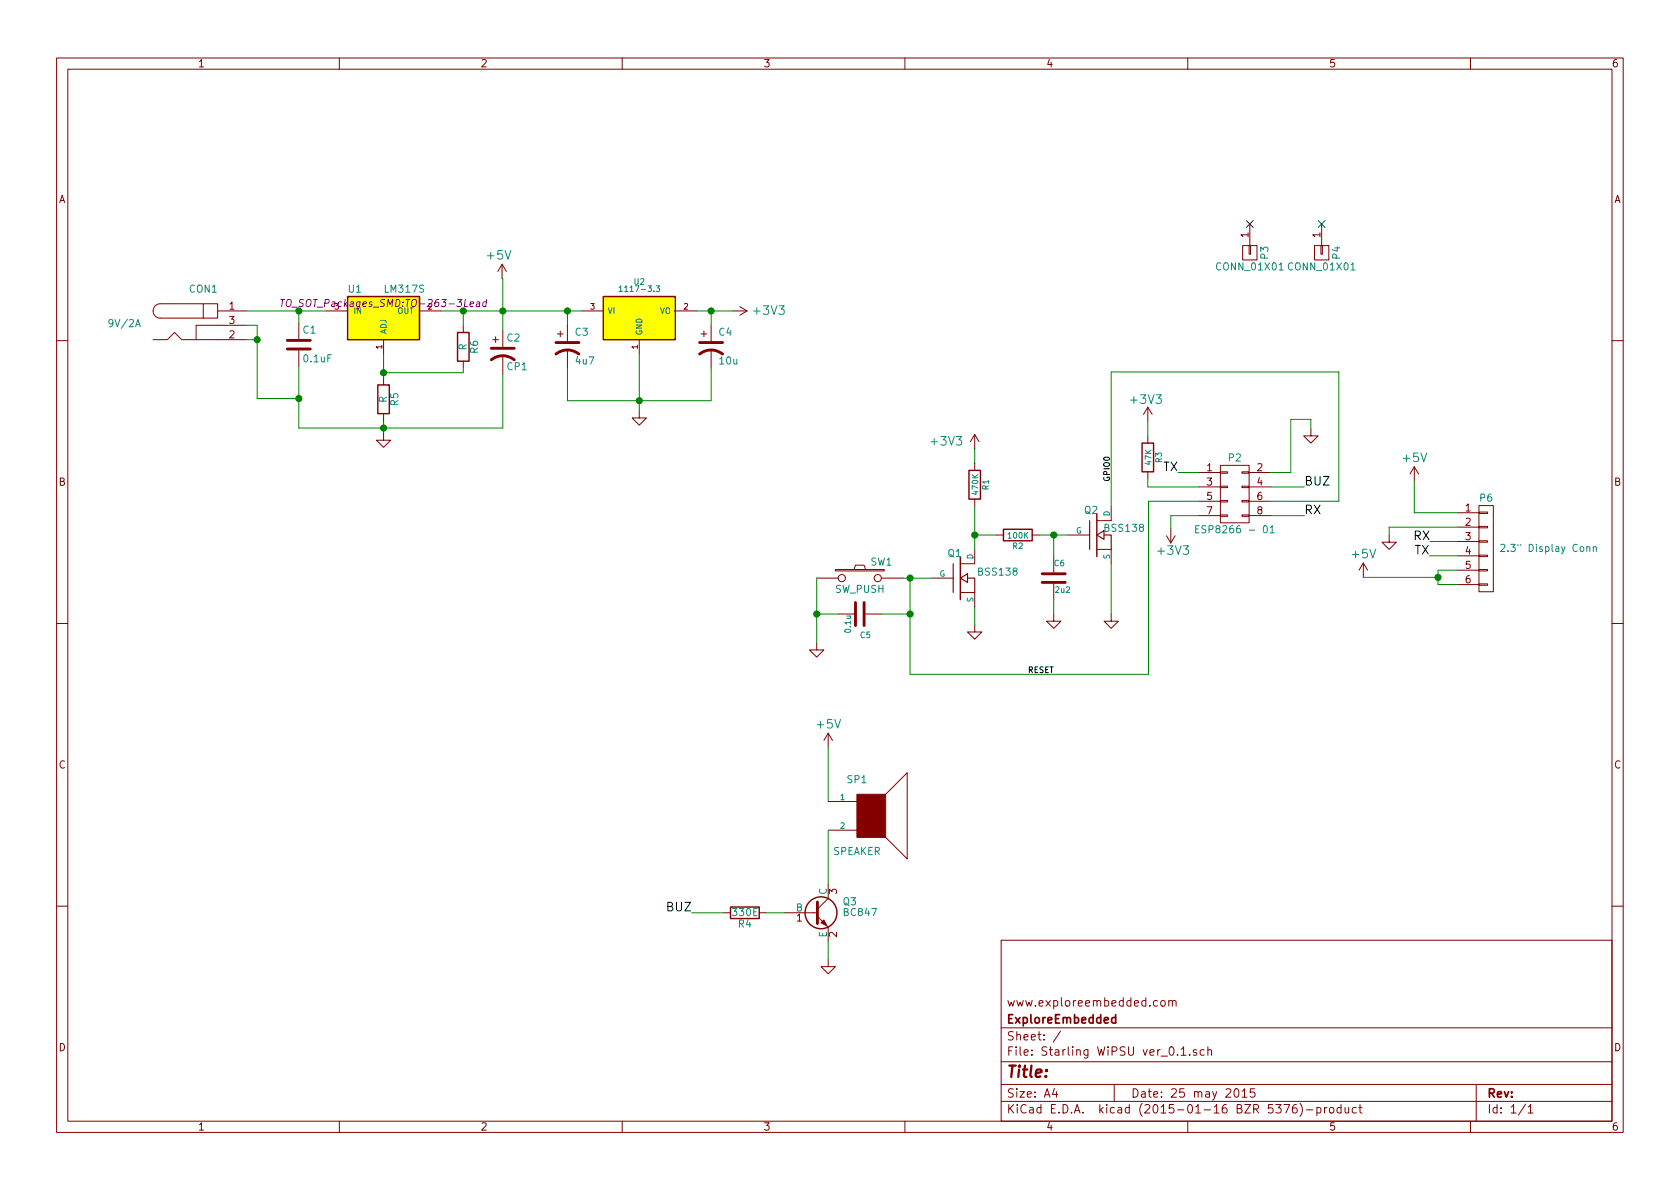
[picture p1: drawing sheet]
<svg xmlns="http://www.w3.org/2000/svg" width="297mm" height="210mm" viewBox="0 0 297 210" stroke-linecap="round" stroke-linejoin="round" font-family="sans-serif">
<g fill="none" stroke="#840000" stroke-width=".18">
<path d="M10 10.3h277v189.9h-277zM12 12.2h273v186.1h-273zM60 10.3v1.9M110 10.3v1.9M160 10.3v1.9M210 10.3v1.9M260 10.3v1.9M221 39.6v3.8M233.7 39.6v3.8M35.9 53.7h2.6v2.6h-2.6zM35.9 53.7h-7.6a1.27 1.27 0 0 0-1.2 1.3 1.27 1.27 0 0 0 1.2 1.3h7.6M38.5 55h5.1"/>
<path d="M43.6 57.5h-8.9v2.6M52.8 57.1v2.8M57.7 55h3.8M74.2 55h3.8M81.9 57.5v1.3M87.6 59.6v1M88.8 46.7l-.8 1.3M88.8 46.7v2.6M88.8 46.7l.7 1.3M88.9 58.5v2.8M98.6 59h1M99.1 58.5v1.1"/>
<path d="M100.3 57.5v2.8M102.9 55h3.8M119.4 55h3.8M124 59h1M124.5 58.5v1.1M125.7 57.5v2.8M129.5 55h2.6M130.8 54.2l1.3 .8M132.1 55l-1.3 .7M219.7 43.4h2.5v2.6h-2.5zM220.9 43.4h.2v1.6h-.2zM232.4 43.4h2.5v2.6h-2.5z"/>
<path d="M233.6 43.4h.2v1.6h-.2zM10 60.2h2M27.1 60.1h2.5l1.3-1.3 1.2 1.3h11.5M52.8 62v2.8M67.8 76.6v1.2h1.3l-1.3 1.3-1.3-1.3h1.3M67.8 60.1v2.5M67.8 66.8v1.3M67.8 73.1v1.3M81.9 63.9v1.2M87.1 60.1h1M88.9 62.9v3.3M100.3 61.8v3.3"/>
<path d="M113 72.6v1.3h1.3l-1.3 1.3-1.2-1.3h1.2M113 60.1v2.5M125.7 61.8v3.3M172.3 76.8v2.6M172.3 76.8l-.7 1.3M172.3 76.8l.8 1.3M202.9 72v2.5M202.9 77.1v1.3M202.9 72l-.7 1.3M202.9 72l.8 1.3M231.8 75.8v1.3h1.2l-1.2 1.3-1.3-1.3h1.3M285 60.2h2"/>
<path d="M172.3 81.9v1.3M172.3 88.3v1.2M172.3 97.1v2.6h-2.5M176.1 94.6h1.3M182.5 94.6h1.3M186.3 98.4v2.8M188.8 94.6h3.9M193.9 97.1h2.6v2.6M196.5 89.5v2.6h-2.6M202.9 83.4v1.3M206.2 94.7l.8 1.3M207 93.5v2.5"/>
<path d="M207.8 94.7l-.8 1.3M212 83.6h3.8M212 86.1h3.8M212 88.6h3.8M212 91.2h3.8M215.8 91.1h1.2v.2h-1.2zM215.8 88.5h1.2v.3h-1.2zM215.8 86h1.2v.2h-1.2zM215.8 83.4h1.2v.3h-1.2zM215.8 82.3h5.1v10.2h-5.1zM219.6 91.1h1.3v.2h-1.3zM219.6 88.5h1.3v.3h-1.3z"/>
<path d="M219.6 86h1.3v.2h-1.3zM219.6 83.4h1.3v.3h-1.3zM220.9 83.6h3.8M220.9 86.1h3.8M220.9 88.6h3.8M220.9 91.2h3.8M241 99.6l-.7 1.2M241 99.6v2.5M241 99.6l.8 1.2M245.6 94.6v1.3h1.3l-1.3 1.2-1.3-1.2h1.3M250.1 82.5l-.8 1.3M250.1 82.5v2.6"/>
<path d="M250.1 82.5l.7 1.3M257.7 90.7h3.8M257.7 93.2h3.8M257.7 95.8h3.8M257.7 98.3h3.8M261.5 98.2h1.5v.2h-1.5zM261.5 95.6h1.5v.3h-1.5zM261.5 93.1h1.5v.2h-1.5zM261.5 90.5h1.5v.3h-1.5zM261.5 89.4h2.5v15.2h-2.5zM10 110.3h2M144.4 113.7v1.2h1.3l-1.3 1.3-1.3-1.3h1.3"/>
<path d="M144.4 102.2h3.8M147.7 100.7h8.6v.3h-8.6zM148.2 108.6h2.8M151 100.7l.3-.8h1.5l.2 .8M153 108.6h2.8M155.8 102.2h3.8M164.7 102.2h3.8M169.8 104.8h2.5v2.5M172.3 110.5v1.3h1.3l-1.3 1.2-1.2-1.2h1.2M186.3 108.6v1.2h1.3l-1.3 1.3-1.3-1.3h1.3M186.3 103.2v2.8M196.5 108.6v1.2h1.2l-1.2 1.3-1.3-1.3h1.3"/>
<path d="M257.7 100.8h3.8M257.7 103.4h3.8M261.5 103.2h1.5v.3h-1.5zM261.5 100.7h1.5v.3h-1.5zM285 110.3h2M146.4 129.7l-.7 1.2M146.4 129.7v2.5M146.4 129.7l.8 1.2M146.4 141.7h5.1M146.4 146.8h5.1M146.4 156.3v2.6l-1.9 1.9M156.6 140.5l3.8-3.9v15.3l-3.8-3.8"/>
<path d="M10 160.2h2M127.9 161.4h1.3M134.2 161.4h1.3M138.8 161.4h5.7M144.5 162l1.9 2v2.5M146.4 169.7v1.2h1.3l-1.3 1.3-1.2-1.3h1.2M177 166.3h108v32h-108zM205.3 177.1l.2-.2 .4 .2 .1 .5-.1 .2-.4 .1-.2-.1zM206.7 177.1l.2-.2 .3 .1 .1 .9M206.7 176.9v1M207.3 177.1a.36 .36 0 0 1 .3-.2 .36 .36 0 0 1 .3 .2v.8M285 160.2h2"/>
<path d="M60 198.3v1.9M110 198.3v1.9M160 198.3v1.9M177 194.8h108M177 191.8h108M177 187.8h108M177 181.8h108M186.4 192.5l-.3 1h.9M186.8 193v1M187.5 182.3l-1.3 2M197 191.8v3M208.8 185.5l.5-.4v1.5"/>
<path d="M208.8 186.6h.9M210 198.3v1.9M210.3 186.5v.1M211.6 185.7a.37 .37 0 0 0-.6 .1v.2l.6 .2v.1l-.2 .3-.4-.1M212.9 185.7l-.4-.1-.3 .3 .1 .6 .2 .1 .4-.1M213.6 185.7l.2-.1 .3 .1 .1 .9M213.6 185.1v1.5M218.4 192.6l.1-.1a.81 .81 0 0 1 .6 .6 .81 .81 0 0 1-.3 .8l-.1 .1a.8 .8 0 0 1-.6-.6 .8 .8 0 0 1 .3-.8zM219.6 193l.4-.5v1.5M219.6 194h.9M221.8 192.5h-.7l-.1 .7 .3-.1 .4 .1 .2 .2-.1 .5-.2 .1-.6-.1M227 195.3h1l-.6 1.5"/>
<path d="M229.2 195.3a.59 .59 0 0 0-.7 .7l.1 .7 .2 .1 .5-.1 .1-.5-.2-.2-.4-.1-.3 .3M229.8 195.1a1.71 1.71 0 0 1 0 2.3M231 196.3h1.1M232.8 195.9l.5-.1 .3 .3-.2 .6h-.6M232.8 195.8v1.5M234.2 195.8v1M234.6 195.8l-.4 .3M235.1 196l.2-.2 .5 .2v.5l-.1 .2-.4 .1-.2-.1zM237.1 195.9l-.4-.1-.3 .3 .1 .6 .2 .1 .4-.1M237.1 195.3v1.5M237.8 195.8l.1 .9 .4 .1 .2-.1M238.5 195.8v1"/>
<path d="M239.8 195.9l-.4-.1-.3 .3 .1 .6 .2 .1 .4-.1M240.3 195.8h.5M240.5 195.3v1.3l.3 .2M260 198.3v1.9M261 191.8v6.5M269.7 195.2l-1.2 2M270.2 195.8l.4-.5v1.5M270.2 196.8h.8"/>
<circle cx="148.8" cy="102.2" r=".63"/>
<circle cx="155.2" cy="102.2" r=".63"/>
</g>
<path d="M197.3 179.4v1.5M197.3 180l-.5-.1-.3 .3 .1 .6 .2 .1 .5-.1" fill="none" stroke="#840000" stroke-width=".3"/>
<g fill="none" stroke="#840000" stroke-width=".25">
<path d="M61.5 52.4h12.7v7.7h-12.7zM80.9 58.8h2v5.1h-2zM106.7 52.4h12.7v7.7h-12.7zM66.8 68.1h2v5h-2zM201.9 78.4h2.1v5h-2.1zM169.8 98.4v7.6M171.3 83.2h2.1v5.1h-2.1zM177.4 93.6h5.1v2h-5.1zM193.9 90.8v7.6M129.2 160.4h5v2h-5z"/>
<circle cx="145.2" cy="161.4" r="2.82"/>
</g>
<g fill="none" stroke="#840000" stroke-width=".51">
<path d="M50.8 61.7h4.1M50.8 60.2h4.1M86.9 63.6a3.3 3.3 0 0 1 4 0M86.9 61.6h4M98.3 62.6a3.3 3.3 0 0 1 4.1 0M98.3 60.6h4.1M123.7 62.6a3.3 3.3 0 0 1 4.1 0M123.7 60.6h4.1M151.3 106.5v4.1M152.8 106.5v4.1M184.3 103h4M184.3 101.5h4"/>
<path d="M144.5 159.5v3.8"/>
</g>
<g fill="#ff0" stroke="#ff0" stroke-width=".25">
<path d="M106.7 52.4h12.7v7.7h-12.7z"/>
<path d="M61.5 52.4h12.7v7.7h-12.7z"/>
</g>
<path d="M109.5 50.8l.3-.3v1.1M109.5 51.6h.5M116 50.5h.6l-.3 .4 .3 .1v.5l-.2 .1-.4-.1M211.4 93.5h.4M212 93h-.6v1.2h.6M224.6 93.3l.3-.3v1.2M224.6 94.2h.7M265.4 96.4l.4-.1 .2 .1 .1 .2-.8 .9h.8M280.6 96.8l.1-.1h.4v.8M281.7 96.8l.2-.1h.3v.8M281.7 96.7v.8" fill="none" stroke="#008484" stroke-width=".18"/>
<path d="M220.4 39l1.2 1.2M221.6 39l-1.2 1.2M233.1 39l1.2 1.2M234.3 39l-1.2 1.2" fill="none" stroke="#000084" stroke-width=".18"/>
<g fill="#840000" stroke="#840000" stroke-width=".18">
<path d="M151.5 140.5h5.1v7.6h-5.1z"/>
<path d="M145.2 163.2l.5-.5 .5 1z"/>
</g>
<path d="M168.5 99.7v5.1M192.7 92.1v5M193.9 94.6l1.3-.8v1.6zM195.2 94.6h1.3v2.5M169.8 102.2l1.3-.7v1.5zM171.1 102.2h1.2v2.6" fill="none" stroke="#840000" stroke-width=".2"/>
<path d="M49.6 53h.7M50 53l-.2 1.2M50.7 53.1l.6-.1a.73 .73 0 0 1 .2 .7 .73 .73 0 0 1-.7 .5l-.1-.1a.86 .86 0 0 1 0-1zM84.3 53.4h.5l-.1 .8M84.8 53.7l-.5 .1-.1 .2 .1 .2 .5-.1M86 53.4h-.4l-.2 .2v.5l.1 .1 .4-.1M86.1 53l-.2 1.2" fill="none" stroke="#840084" stroke-width=".18"/>
<g fill="none" stroke="#008400" stroke-width=".18">
<path d="M43.6 55h14.1M43.6 57.5h1.9v13h7.3M52.8 55v2.1M78 55h24.9M81.9 55v2.5M88.8 49.3h.1v9.2M100.3 55v2.5M123.2 55h6.3M125.7 55v2.5M43.6 60.1h1.9M52.8 64.8v10.9h36.1v-9.5M67.8 62.6v4.2"/>
<path d="M67.8 74.4v2.2M81.9 65.1v.8h-14.1M100.3 65.1v5.8h25.4v-5.8M113 62.6v10M172.3 79.4v2.5M202.9 74.5v2.6M231.8 75.8v-1.6h-3.6v9.4h-3.5M172.3 94.6h3.8M172.3 89.5v7.6M183.8 94.6h5M186.3 94.6v3.8M196.5 99.7v8.9"/>
<path d="M202.9 84.7v1.4h9.1M208.3 83.6h3.7M212 88.6h-8.9v30.6h-42.2v-17M212 91.2h-5v2.3M224.7 91.2h5.9M224.7 86.1h5.9M224.7 88.6h12v-22.8h-40.2v23.7M250.1 85.1v5.6h7.6M252.7 98.3h5M252.9 95.8h4.8M257.7 93.2h-12.1v1.4M144.4 102.2v11.5"/>
<path d="M144.4 108.6h3.8M155.8 108.6h5.1M159.6 102.2h5.1M172.3 107.3v3.2M186.3 106v2.6M241 102.1h13.3M257.7 100.8h-3.4v2.6h3.4M146.4 132.2v9.5M146.4 146.8v9.5M122.3 161.4h5.6M135.5 161.4h3.3M146.4 166.5v3.2"/>
</g>
<g fill="#008400" stroke="#008400" stroke-width=".25">
<circle cx="125.7" cy="55" r=".51"/>
<circle cx="100.3" cy="55" r=".51"/>
<circle cx="160.9" cy="108.6" r=".51"/>
<circle cx="144.4" cy="108.6" r=".51"/>
<circle cx="113" cy="70.9" r=".51"/>
<circle cx="52.8" cy="55" r=".51"/>
<circle cx="81.9" cy="55" r=".51"/>
<circle cx="45.5" cy="60.1" r=".51"/>
<circle cx="254.3" cy="102.1" r=".51"/>
<circle cx="160.9" cy="102.2" r=".51"/>
<circle cx="172.3" cy="94.6" r=".51"/>
<circle cx="186.3" cy="94.6" r=".51"/>
<circle cx="67.8" cy="65.9" r=".51"/>
<circle cx="67.8" cy="75.7" r=".51"/>
<circle cx="52.8" cy="70.5" r=".51"/>
<circle cx="88.9" cy="55" r=".51"/>
</g>
<text font-size="2.8" fill="#840000" x="178" y="190.5">Title:</text>
<g font-size="2.1" fill="#008484">
<text x="86.2" y="45.9">+5V</text>
<text x="133.4" y="55.7">+3V3</text>
<text x="200.1" y="71.4">+3V3</text>
<text x="164.8" y="78.8">+3V3</text>
<text x="248.2" y="81.7">+5V</text>
<text x="204.9" y="98.1">+3V3</text>
<text x="239.1" y="98.7">+5V</text>
<text x="144.5" y="128.8">+5V</text>
</g>
<g font-size="2.1">
<text x="205.6" y="83.3">TX</text>
<text x="230.6" y="85.8">BUZ</text>
<text x="230.6" y="90.9">RX</text>
<text x="249.9" y="95.5">RX</text>
<text x="250" y="98">TX</text>
<text x="117.9" y="161.2">BUZ</text>
</g>
<g font-size="2.1" fill="#840000">
<text x="178" y="178">www.exploreembedded.com</text>
<text x="178" y="184">Sheet: /</text>
<text x="178" y="181">ExploreEmbedded</text>
<text x="178" y="186.7">File: Starling WiPSU ver_0.1.sch</text>
<text x="178" y="196.9">KiCad E.D.A. kicad (2015-01-16 BZR 5376)-product</text>
<text x="178" y="194.1">Size: A4</text>
<text x="200" y="194.1">Date: 25 may 2015</text>
<text x="263" y="194.1">Rev:</text>
<text x="263" y="196.9">Id: 1/1</text>
</g>
<g font-size="1.8" fill="#840000">
<text x="35" y="11.9">1</text>
<text x="85" y="11.9">2</text>
<text x="135" y="11.9">3</text>
<text x="185" y="11.9">4</text>
<text x="235" y="11.9">5</text>
<text x="285" y="11.9">6</text>
<text x="10.4" y="35.9">A</text>
<text x="285.4" y="35.9">A</text>
<text x="220.7" y="42" transform="rotate(-90 220.7 42)">1</text>
<text x="233.4" y="42" transform="rotate(-90 233.4 42)">1</text>
<text x="40.5" y="54.7">1</text>
<text x="40.5" y="59.8">2</text>
<text x="40.5" y="57.3">3</text>
<text x="213.4" y="83.3">1</text>
<text x="222.3" y="83.3">2</text>
<text x="10.4" y="85.9">B</text>
<text x="213.4" y="85.8">3</text>
<text x="213.4" y="88.4">5</text>
<text x="222.3" y="85.8">4</text>
<text x="222.3" y="88.4">6</text>
<text x="285.4" y="85.9">B</text>
<text x="213.4" y="90.9">7</text>
<text x="222.3" y="90.9">8</text>
<text x="259.1" y="90.4">1</text>
<text x="259.1" y="93">2</text>
<text x="259.1" y="95.5">3</text>
<text x="259.1" y="98">4</text>
<text x="259.1" y="100.6">5</text>
<text x="259.1" y="103.1">6</text>
<text x="10.4" y="135.9">C</text>
<text x="285.4" y="135.9">C</text>
<text x="148" y="158.1" transform="rotate(-90 148 158.1)">3</text>
<text x="140.9" y="162.9">1</text>
<text x="148" y="165.7" transform="rotate(-90 148 165.7)">2</text>
<text x="10.4" y="185.9">D</text>
<text x="285.4" y="185.9">D</text>
<text x="35" y="199.9">1</text>
<text x="85" y="199.9">2</text>
<text x="135" y="199.9">3</text>
<text x="185" y="199.9">4</text>
<text x="235" y="199.9">5</text>
<text x="285" y="199.9">6</text>
</g>
<g font-size="1.8" fill="#008484">
<text x="215.3" y="47.8">CONN_01X01</text>
<text x="224.2" y="45.8" transform="rotate(-90 224.2 45.8)">P3</text>
<text x="228" y="47.8">CONN_01X01</text>
<text x="236.9" y="45.8" transform="rotate(-90 236.9 45.8)">P4</text>
<text x="33.5" y="51.7">CON1</text>
<text x="61.6" y="51.7">U1</text>
<text x="68.1" y="51.7">LM317S</text>
<text x="19.5" y="57.8">9V/2A</text>
<text x="53.6" y="59">C1</text>
<text x="101.7" y="59.4">C3</text>
<text x="127.1" y="59.4">C4</text>
<text x="53.8" y="64.1">0.1uF</text>
<text x="82.5" y="62" transform="rotate(-90 82.5 62)">R</text>
<text x="84.5" y="62.5" transform="rotate(-90 84.5 62.5)">R6</text>
<text x="89.7" y="60.4">C2</text>
<text x="89.7" y="65.5">CP1</text>
<text x="101.9" y="64.4">4u7</text>
<text x="127.3" y="64.4">10u</text>
<text x="68.4" y="71.2" transform="rotate(-90 68.4 71.2)">R</text>
<text x="70.4" y="71.7" transform="rotate(-90 70.4 71.7)">R5</text>
<text x="217.2" y="81.6">P2</text>
<text x="261.7" y="88.7">P6</text>
<text x="191.7" y="90.9">Q2</text>
<text x="195.5" y="94">BSS138</text>
<text x="212.8" y="94.3">ESP8266 - 01</text>
<text x="153.9" y="100">SW1</text>
<text x="167.6" y="98.5">Q1</text>
<text x="173.1" y="101.8">BSS138</text>
<text x="266.3" y="97.6">2.3&quot; Display Conn</text>
<text x="147.7" y="104.8">SW_PUSH</text>
<text x="149.8" y="138.5">SP1</text>
<text x="147.2" y="151.2">SPEAKER</text>
<text x="129.6" y="162">330E</text>
<text x="140.7" y="161.2">B</text>
<text x="146.2" y="158.2" transform="rotate(-90 146.2 158.2)">C</text>
<text x="149.1" y="160.1">Q3</text>
<text x="149.3" y="162">BC847</text>
<text x="130.6" y="164">R4</text>
<text x="146.2" y="165.8" transform="rotate(-90 146.2 165.8)">E</text>
</g>
<text font-size="1.8" fill="#840084" x="51.1" y="54.3">TO_SOT_Packages_SMD:TO-263-3Lead</text>
<g font-size="1.4" fill="#008484">
<text x="110.2" y="51.6">1117-3.3</text>
<text x="112.1" y="50.3">U2</text>
<text x="62.5" y="55.5">IN</text>
<text x="68.3" y="59" transform="rotate(-90 68.3 59)">ADJ</text>
<text x="107.4" y="55.5">VI</text>
<text x="113.5" y="59.3" transform="rotate(-90 113.5 59.3)">GND</text>
<text x="116.6" y="55.5">VO</text>
<text x="203.6" y="82.2" transform="rotate(-90 203.6 82.2)">47K</text>
<text x="205.4" y="81.8" transform="rotate(-90 205.4 81.8)">R3</text>
<text x="172.9" y="87.4" transform="rotate(-90 172.9 87.4)">470K</text>
<text x="174.8" y="86.6" transform="rotate(-90 174.8 86.6)">R1</text>
<text x="178.3" y="95.2">100K</text>
<text x="190.2" y="94.4">G</text>
<text x="196.2" y="91.3" transform="rotate(-90 196.2 91.3)">D</text>
<text x="166.1" y="102">G</text>
<text x="172.1" y="98.9" transform="rotate(-90 172.1 98.9)">D</text>
<text x="179.1" y="97.1">R2</text>
<text x="186.4" y="100.1">C6</text>
<text x="196.2" y="98.9" transform="rotate(-90 196.2 98.9)">S</text>
<text x="172.1" y="106.5" transform="rotate(-90 172.1 106.5)">S</text>
<text x="186.7" y="104.8">2u2</text>
<text x="150.4" y="111.8" transform="rotate(-90 150.4 111.8)">0.1u</text>
<text x="152.1" y="112.8">C5</text>
<text x="148.6" y="141.5">1</text>
<text x="148.6" y="146.6">2</text>
</g>
<g font-size="1.4" fill="#840084">
<text x="59.2" y="54.7">3</text>
<text x="70.2" y="55.5">OUT</text>
</g>
<g font-size="1.4" fill="#840000">
<text x="75.7" y="54.7">2</text>
<text x="104.4" y="54.7">3</text>
<text x="120.9" y="54.7">2</text>
<text x="67.6" y="61.7" transform="rotate(-90 67.6 61.7)">1</text>
<text x="112.8" y="61.7" transform="rotate(-90 112.8 61.7)">1</text>
</g>
<g font-size="1.4">
<text x="196.2" y="85" transform="rotate(-90 196.2 85)">GPIO0</text>
<text x="181.7" y="119">RESET</text>
</g>
</svg>
